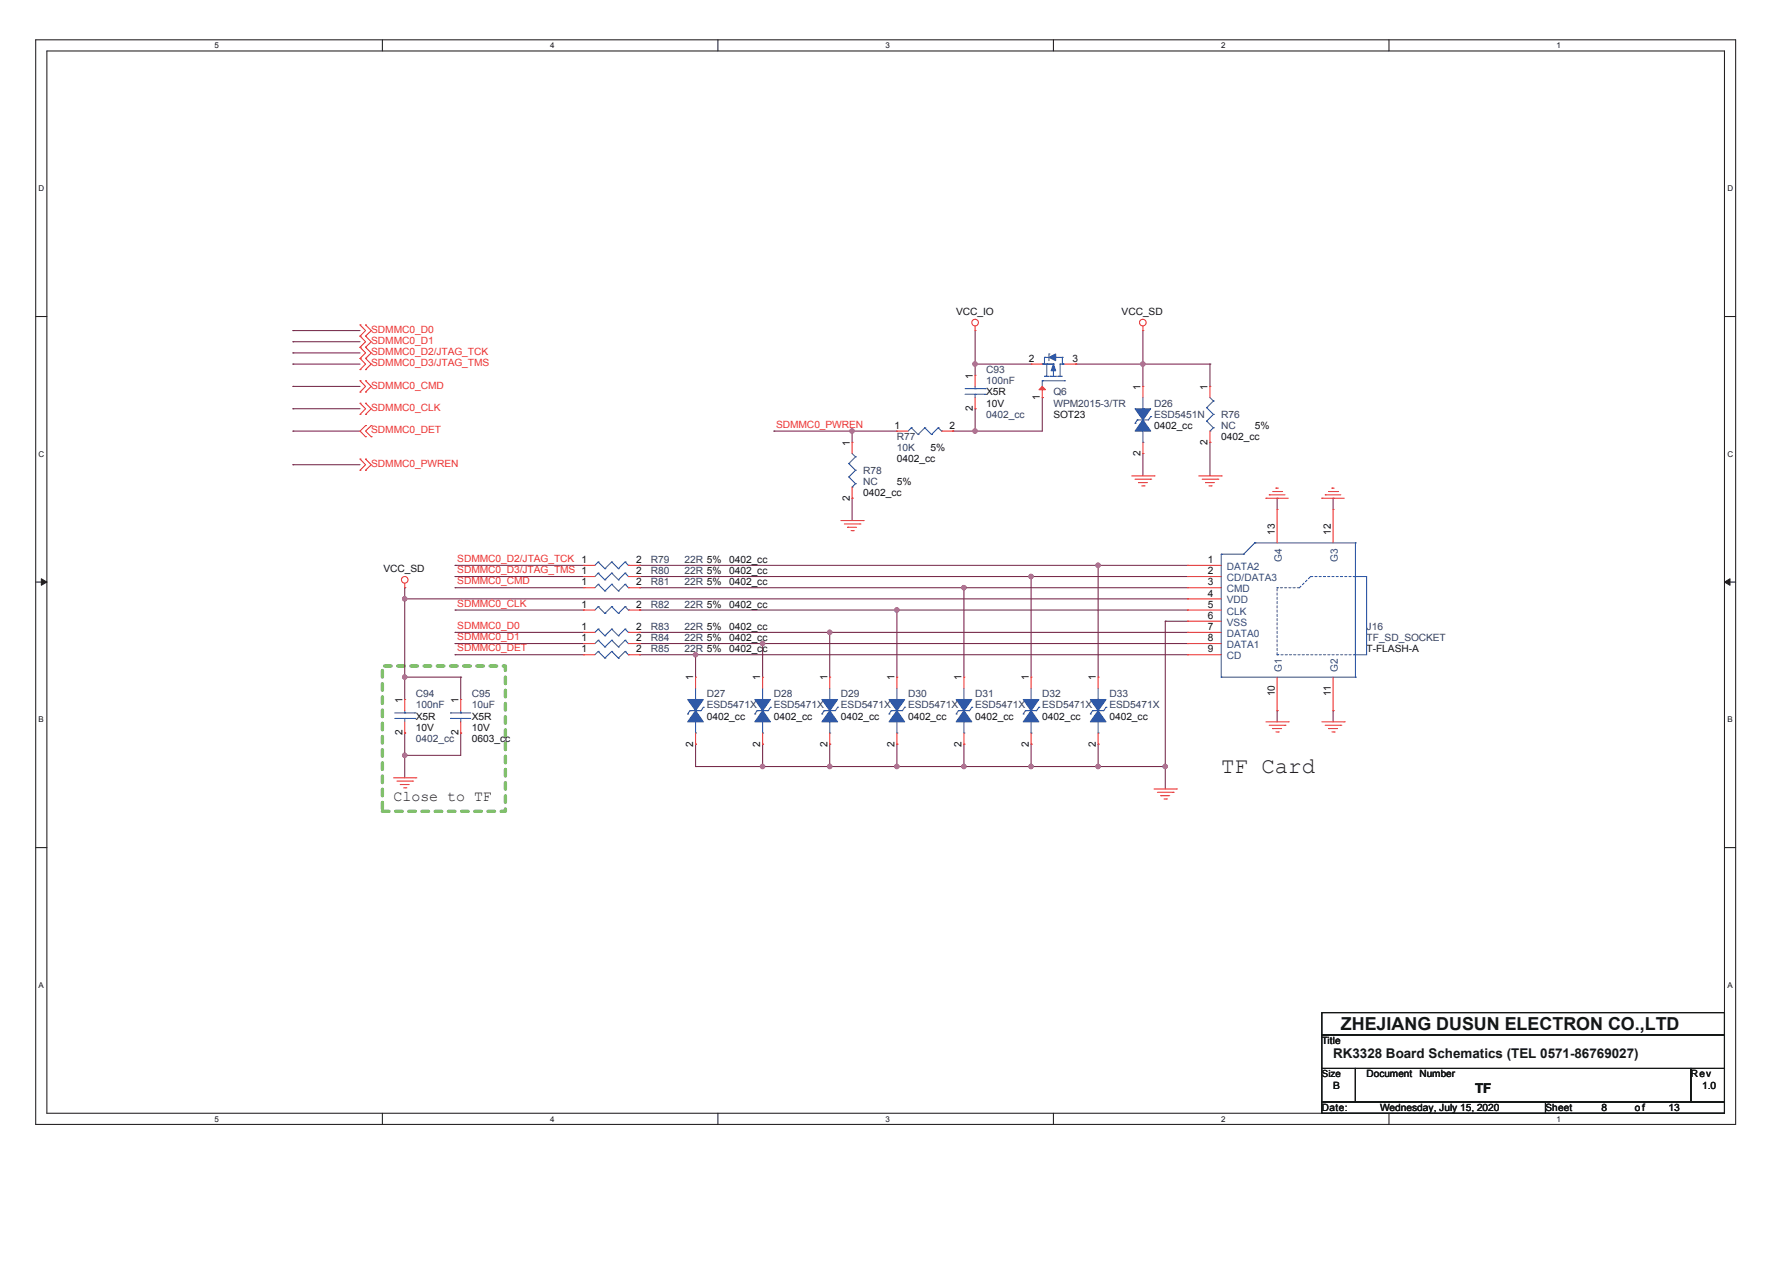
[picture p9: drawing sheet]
<svg xmlns="http://www.w3.org/2000/svg" width="297mm" height="210mm" viewBox="0 0 297 210" stroke-linecap="round" stroke-linejoin="round" font-family="sans-serif">
<path d="M5.9 6.6h281.8v179.8h-281.8zM7.8 8.5h278v176.1h-278z" fill="none" stroke="#231f20" stroke-width=".18"/>
<g fill="#fff">
<path d="M35.6 6.8h.7v1.5h-.7z"/>
<path d="M35.6 184.8h.7v1.5h-.7z"/>
</g>
<path d="M63.4 6.6v1.9M63.4 184.6v1.8" fill="none" stroke="#231f20" stroke-width=".18"/>
<g fill="#fff">
<path d="M91.2 6.8h.7v1.5h-.7z"/>
<path d="M91.2 184.8h.7v1.5h-.7z"/>
</g>
<path d="M119 6.6v1.9M119 184.6v1.8" fill="none" stroke="#231f20" stroke-width=".18"/>
<g fill="#fff">
<path d="M146.8 6.8h.7v1.5h-.7z"/>
<path d="M146.8 184.8h.7v1.5h-.7z"/>
</g>
<path d="M174.6 6.6v1.9M174.6 184.6v1.8" fill="none" stroke="#231f20" stroke-width=".18"/>
<g fill="#fff">
<path d="M202.4 6.8h.8v1.5h-.8z"/>
<path d="M202.4 184.8h.8v1.5h-.8z"/>
</g>
<path d="M230.2 6.6v1.9M230.2 184.6v1.8" fill="none" stroke="#231f20" stroke-width=".18"/>
<g fill="#fff">
<path d="M258 6.8h.8v1.5h-.8z"/>
<path d="M258 184.8h.8v1.5h-.8z"/>
<path d="M6.4 30.5h1v1.4h-1z"/>
<path d="M286.3 30.5h1v1.4h-1z"/>
<path d="M6.4 74.5h1v1.5h-1z"/>
<path d="M286.3 74.5h1v1.5h-1z"/>
</g>
<path d="M5.9 52.5h1.9M285.8 52.5h1.9" fill="none" stroke="#231f20" stroke-width=".18"/>
<g fill="#fff">
<path d="M6.4 118.5h.9v1.5h-.9z"/>
<path d="M286.3 118.5h.9v1.5h-.9z"/>
</g>
<path d="M5.9 96.5h1.9M285.8 96.5h1.9" fill="none" stroke="#231f20" stroke-width=".18"/>
<path d="M6.9 96l.9 .5-.9 .5z" fill="#231f20"/>
<path d="M6.9 96l.9 .5-.9 .5z" fill="none" stroke="#231f20" stroke-width=".17"/>
<path d="M285.8 96.5l1-.5v1z" fill="#231f20"/>
<path d="M285.8 96.5l1-.5v1z" fill="none" stroke="#231f20" stroke-width=".17"/>
<g fill="#fff">
<path d="M6.4 162.6h.9v1.4h-.9z"/>
<path d="M286.3 162.6h.9v1.4h-.9z"/>
</g>
<path d="M5.9 140.5h1.9M285.8 140.5h1.9" fill="none" stroke="#231f20" stroke-width=".18"/>
<path d="M63.4 110.4h20.4v24.1h-20.4z" fill="none" stroke="#70bf49" stroke-width=".55" stroke-dasharray="1.1 1.1"/>
<path d="M67.1 99.3h.1M67.1 99.3h129.8M75.4 97.4h.1M75.4 97.4h21.4" fill="none" stroke="#782b4b" stroke-width=".18"/>
<circle cx="67.1" cy="99.3" r=".36" fill="#a75ea5"/>
<circle cx="67.1" cy="99.3" r=".36" fill="none" stroke="#a75ea5" stroke-width=".18"/>
<path d="M67.1 99.3h.1M67.1 99.3v13M106 95.6h.1M106 95.6h64.9M75.4 101.1h.1M75.4 106.7h.1M75.4 101.1h21.4M75.4 106.7h21.4" fill="none" stroke="#782b4b" stroke-width=".18"/>
<circle cx="170.9" cy="95.6" r=".36" fill="#a75ea5"/>
<circle cx="170.9" cy="95.6" r=".36" fill="none" stroke="#a75ea5" stroke-width=".18"/>
<path d="M148.7 127.1h.1M148.7 127.1h11.1" fill="none" stroke="#782b4b" stroke-width=".18"/>
<circle cx="159.8" cy="127.1" r=".36" fill="#a75ea5"/>
<circle cx="159.8" cy="127.1" r=".36" fill="none" stroke="#a75ea5" stroke-width=".18"/>
<path d="M159.8 127.1h.1M159.8 127.1h11.1" fill="none" stroke="#782b4b" stroke-width=".18"/>
<circle cx="170.9" cy="127.1" r=".36" fill="#a75ea5"/>
<circle cx="170.9" cy="127.1" r=".36" fill="none" stroke="#a75ea5" stroke-width=".18"/>
<path d="M137.5 127.1h.1M137.5 127.1h11.2" fill="none" stroke="#782b4b" stroke-width=".18"/>
<circle cx="148.7" cy="127.1" r=".36" fill="#a75ea5"/>
<circle cx="148.7" cy="127.1" r=".36" fill="none" stroke="#a75ea5" stroke-width=".18"/>
<circle cx="137.5" cy="127.1" r=".36" fill="#a75ea5"/>
<circle cx="137.5" cy="127.1" r=".36" fill="none" stroke="#a75ea5" stroke-width=".18"/>
<path d="M106 97.4h.1M106 97.4h53.8" fill="none" stroke="#782b4b" stroke-width=".18"/>
<circle cx="159.8" cy="97.4" r=".36" fill="#a75ea5"/>
<circle cx="159.8" cy="97.4" r=".36" fill="none" stroke="#a75ea5" stroke-width=".18"/>
<path d="M126.4 106.7h.1M126.4 106.7h70.5M137.5 123.4h.1M137.5 123.4v3.7M159.8 123.4h.1M159.8 123.4v3.7M170.9 123.4h.1M170.9 127.1h.1M170.9 123.4v3.7M182 123.4h.1M182 123.4v3.7h-11.1" fill="none" stroke="#782b4b" stroke-width=".18"/>
<circle cx="126.4" cy="106.7" r=".36" fill="#a75ea5"/>
<circle cx="126.4" cy="106.7" r=".36" fill="none" stroke="#a75ea5" stroke-width=".18"/>
<path d="M106 101.1h.1M106 101.1h42.7M148.7 123.4h.1M148.7 123.4v3.7" fill="none" stroke="#782b4b" stroke-width=".18"/>
<circle cx="148.7" cy="101.1" r=".36" fill="#a75ea5"/>
<circle cx="148.7" cy="101.1" r=".36" fill="none" stroke="#a75ea5" stroke-width=".18"/>
<path d="M115.3 127.1h.1M115.3 127.1h11.1" fill="none" stroke="#782b4b" stroke-width=".18"/>
<circle cx="126.4" cy="127.1" r=".36" fill="#a75ea5"/>
<circle cx="126.4" cy="127.1" r=".36" fill="none" stroke="#a75ea5" stroke-width=".18"/>
<path d="M67.1 125.2h.1M67.1 125.2h9.3M115.3 123.4h.1M115.3 123.4v3.7M126.4 127.1h.1M126.4 123.4h.1M126.4 127.1h11.1M126.4 123.4v3.7" fill="none" stroke="#782b4b" stroke-width=".18"/>
<circle cx="67.1" cy="125.2" r=".36" fill="#a75ea5"/>
<circle cx="67.1" cy="125.2" r=".36" fill="none" stroke="#a75ea5" stroke-width=".18"/>
<g fill="none" stroke="#782b4b" stroke-width=".18">
<path d="M161.6 54.8v5.6M48.6 77.1h.1M48.6 77.1h11.1M157.9 71.5h.1M161.6 71.5h.1M161.6 60.4h.1M161.6 67.8h.1M161.6 60.4h9.3M161.6 67.8v3.7M172.8 65.9h.1M172.8 65.9v5.6h-14.9M189.4 60.4h.1"/>
<path d="M189.4 75.2h.1M189.4 60.4h11.2M189.4 60.4v3.7M189.4 75.2v3.7M200.6 73.3h.1M200.6 60.4h.1M200.6 60.4v3.7M200.6 73.3v5.6M211.7 82.6h.1M211.7 82.6v1.9M221 82.6h.1M221 82.6v1.9"/>
<path d="M106 108.6h.1M106 108.6h9.3M211.7 117.8h.1M211.7 117.8v1.9M221 117.8h.1M221 117.8v1.9"/>
</g>
<circle cx="161.6" cy="71.5" r=".36" fill="#a75ea5"/>
<circle cx="161.6" cy="71.5" r=".36" fill="none" stroke="#a75ea5" stroke-width=".18"/>
<path d="M161.6 60.4h.1M161.6 60.4v1.8" fill="none" stroke="#782b4b" stroke-width=".18"/>
<circle cx="161.6" cy="60.4" r=".36" fill="#a75ea5"/>
<circle cx="161.6" cy="60.4" r=".36" fill="none" stroke="#a75ea5" stroke-width=".18"/>
<path d="M141.2 71.5h.1M141.2 71.5h7.5" fill="none" stroke="#782b4b" stroke-width=".18"/>
<circle cx="141.2" cy="71.5" r=".36" fill="#a75ea5"/>
<circle cx="141.2" cy="71.5" r=".36" fill="none" stroke="#a75ea5" stroke-width=".18"/>
<path d="M189.4 54.8v5.6M178.3 60.4h.1M178.3 60.4h11.1M189.4 60.4h.1" fill="none" stroke="#782b4b" stroke-width=".18"/>
<circle cx="189.4" cy="60.4" r=".36" fill="#a75ea5"/>
<circle cx="189.4" cy="60.4" r=".36" fill="none" stroke="#a75ea5" stroke-width=".18"/>
<path d="M128.3 71.5h.1M128.3 71.5h12.9M141.2 71.5h.1M141.2 71.5v1.8M141.2 82.6h.1M141.2 82.6v3.7M67.1 112.3h.1M67.1 112.3v3.7" fill="none" stroke="#782b4b" stroke-width=".18"/>
<circle cx="67.1" cy="112.3" r=".36" fill="#a75ea5"/>
<circle cx="67.1" cy="112.3" r=".36" fill="none" stroke="#a75ea5" stroke-width=".18"/>
<g fill="none" stroke="#782b4b" stroke-width=".18">
<path d="M67.1 97.4h.1M67.1 97.4v1.9M159.8 97.4h.1M159.8 97.4h37.1M170.9 95.6h.1M170.9 95.6h26M182 93.7h.1M182 93.7h14.9M67.1 112.3h.1M67.1 112.3h9.3M76.4 112.3h.1M76.4 112.3v3.7"/>
<path d="M137.5 104.8h.1M137.5 104.8h59.4M148.7 101.1h.1M148.7 101.1h48.2M193.2 103v24.1M193.2 127.1h.1"/>
</g>
<circle cx="137.5" cy="104.8" r=".36" fill="#a75ea5"/>
<circle cx="137.5" cy="104.8" r=".36" fill="none" stroke="#a75ea5" stroke-width=".18"/>
<path d="M115.3 108.6h.1M115.3 108.6h81.6M193.2 103h.1M193.2 103h3.7M67.1 125.2h.1M67.1 125.2v3.8" fill="none" stroke="#782b4b" stroke-width=".18"/>
<circle cx="115.3" cy="108.5" r=".36" fill="#a75ea5"/>
<circle cx="115.3" cy="108.5" r=".36" fill="none" stroke="#a75ea5" stroke-width=".18"/>
<g fill="none" stroke="#782b4b" stroke-width=".18">
<path d="M48.6 67.8h.1M48.6 64.1h.1M48.6 71.5h.1M48.6 67.8h11.1M48.6 64.1h11.1M48.6 71.5h11.1M106 93.7h.1M106 93.7h76M159.8 97.4h.1M159.8 97.4v14.9M170.9 95.6h.1M170.9 95.6v16.7"/>
<path d="M182 93.7h.1M182 93.7v18.6M75.4 108.6h.1M75.4 108.6h21.4M106 104.8h.1M106 104.8h31.5M115.3 108.6h.1M115.3 108.6v3.7M126.4 106.7h.1M126.4 106.7v5.6M137.5 104.8h.1M137.5 104.8v7.5"/>
<path d="M148.7 101.1h.1M148.7 101.1v11.2M67.1 121.5h.1M67.1 121.5v3.7M76.4 121.5h.1M76.4 121.5v3.7M193.2 127.1h.1M193.2 127.1v3.7"/>
</g>
<circle cx="182" cy="93.7" r=".36" fill="#a75ea5"/>
<circle cx="182" cy="93.7" r=".36" fill="none" stroke="#a75ea5" stroke-width=".18"/>
<path d="M182 127.1h.1M182 127.1h11.2" fill="none" stroke="#782b4b" stroke-width=".18"/>
<circle cx="193.1" cy="127.1" r=".36" fill="#a75ea5"/>
<circle cx="193.1" cy="127.1" r=".36" fill="none" stroke="#a75ea5" stroke-width=".18"/>
<circle cx="182" cy="127.1" r=".36" fill="#a75ea5"/>
<circle cx="182" cy="127.1" r=".36" fill="none" stroke="#a75ea5" stroke-width=".18"/>
<g fill="none" stroke="#782b4b" stroke-width=".18">
<path d="M48.6 58.5h.1M48.6 56.7h.1M48.6 54.8h.1M48.6 58.5h11.1M48.6 56.7h11.1M48.6 54.8h11.1M48.6 60.4h.1M48.6 60.4h11.1M75.4 93.7h.1M75.4 95.6h.1M75.4 93.7h21.4M75.4 95.6h21.4"/>
<path d="M75.4 104.8h.1M75.4 104.8h21.4M106 106.7h.1M106 106.7h20.4"/>
</g>
<g fill="none" stroke="#ee3432" stroke-width=".18">
<path d="M59.7 59.4h.1M59.7 57.6h.1M59.7 55.7h.1M59.7 53.9h.1M59.7 57.6l.9 .9-.9 .9M59.7 59.4l.9 1-.9 .9M59.7 55.7l.9 1-.9 .9M59.7 53.9l.9 .9-.9 .9M60.6 59.4h.1M60.6 57.6h.1M60.6 55.7h.1M60.6 53.9h.1"/>
<path d="M60.6 57.6l.9 .9-.9 .9M60.6 59.4l.9 1-.9 .9M60.6 55.7l.9 1-.9 .9M60.6 53.9l.9 .9-.9 .9M161.6 54.8h.1M161.6 54v.8M189.4 54.8h.1M189.4 54v.8M59.7 78h.1M59.7 76.1h.1M59.7 68.7h.1M59.7 66.9h.1"/>
<path d="M59.7 65h.1M59.7 63.1h.1M59.7 61.3h.1M59.7 76.1l.9 1-.9 .9M59.7 66.9l.9 .9-.9 .9M59.7 63.1l.9 1-.9 .9M60.6 78h.1M60.6 76.1h.1M60.6 68.7h.1M60.6 66.9h.1M60.6 65h.1M60.6 63.1h.1"/>
<path d="M60.6 70.6h.1M60.6 72.4h.1M60.6 61.3h.1M60.6 76.1l.9 1-.9 .9M60.6 66.9l.9 .9-.9 .9M60.6 63.1l.9 1-.9 .9M60.6 70.6l-.9 .9 .9 .9M61.5 72.4h.1M61.5 70.6h.1M61.5 70.6l-.9 .9 .9 .9M187.6 78.9h3.7M188.1 79.4h2.6"/>
<path d="M190.7 79.4h.1M191.3 78.9h.1M198.7 78.9h3.7M199.3 79.4h2.6M201.9 79.4h.1M202.4 78.9h.1M67.1 97.4h.1M67.1 96.7v.7M139.4 86.3h3.7M140 86.9h2.5M140.5 87.4h.1M140.5 87.4h1.5"/>
<path d="M141.1 88h.3M141.4 88h.1M142.5 86.9h.1M143.1 86.3h.1M188.7 80h.1M188.7 80h1.5M189.3 80.6h.3M189.6 80.6h.1M199.8 80h.1M199.8 80h1.5M200.4 80.6h.4M200.8 80.6h.1"/>
<path d="M209.8 82.6h.1M209.8 82.6h3.7M210.4 82h.1M210.4 82h2.6M211 81.5h1.4M211.5 80.9h.1M211.5 80.9h.4M212.4 81.5h.1M219.1 82.6h.1M219.1 82.6h3.7M219.7 82h.1M219.7 82h2.6"/>
<path d="M220.2 81.5h1.5M220.8 80.9h.1M220.8 80.9h.3M221.7 81.5h.1M96.8 104.8h.1M96.8 104.8h1.8M104.2 104.8h1.8M106 104.8h.1M209.8 119.7h3.7M213.5 119.7h.1M219.1 119.7h3.7M222.8 119.7h.1"/>
<path d="M65.2 129h3.7M65.8 129.5h2.6M66.3 130.1h.1M66.3 130.1h1.5M66.9 130.6h.4M67.3 130.6h.1M68.4 129.5h.1M68.9 129h.1M191.3 130.8h3.7M191.8 131.4h2.7M192.4 131.9h.1M192.4 131.9h1.5"/>
<path d="M193 132.5h.3M193.3 132.5h.1M194.5 131.4h.1M195 130.8h.1M210.4 120.2h2.6M211 120.8h.1M211 120.8h1.4M211.5 121.4h.4M211.9 121.4h.1M213 120.2h.1M219.7 120.2h2.6M220.2 120.8h.1"/>
<path d="M220.2 120.8h1.5M220.8 121.4h.3M221.1 121.4h.1M222.3 120.2h.1"/>
<circle cx="161.6" cy="53.5" r=".55"/>
<circle cx="189.4" cy="53.5" r=".55"/>
<circle cx="67.1" cy="96.1" r=".55"/>
</g>
<path d="M219.1 167.9h66.7v3.7h-66.7zM219.1 171.6h66.7v5.6h-66.7zM219.1 177.2h5.6v5.5h-5.6zM224.7 177.2h55.6v5.5h-55.6zM280.3 177.2h5.5v5.5h-5.5zM219.1 182.7h37.1v1.9h-37.1zM256.2 182.7h29.6v1.9h-29.6z" fill="none" stroke="#131716" stroke-width=".18"/>
<g fill="none" stroke="#2f59a7" stroke-width=".18">
<path d="M188.5 69.6h.1M188.5 69.6h1.9M189.4 67.8h.1M189.4 73.3h.1M189.4 65.9v1.9M189.4 71.5v1.8M99.2 104.3h.1M99.2 104.3l-.6 .5M99.2 104.3l1.1 1.1M100.3 105.4h.1M101.4 104.3h.1M101.4 104.3l-1.1 1.1"/>
<path d="M101.4 104.3l1.1 1.1M102.5 105.4h.1M103.6 104.3h.1M103.6 104.3l-1.1 1.1M103.6 104.3l.6 .5M104.2 104.8h.1"/>
</g>
<path d="M188.1 67.8h2.6l-1.3 1.8z" fill-rule="evenodd" fill="#2f59a7"/>
<path d="M188.1 67.8h2.6l-1.3 1.8zM188.1 70.2h.1M188.5 69.6l-.4 .6M190.7 69.1h.1M190.7 69.1l-.3 .5" fill="none" stroke="#2f59a7" stroke-width=".18"/>
<path d="M189.4 69.6l1.3 1.9h-2.6z" fill-rule="evenodd" fill="#2f59a7"/>
<path d="M189.4 69.6l1.3 1.9h-2.6zM158.9 117.8h.1M158.9 117.8h1.8M159.8 116h.1M159.8 114.1v1.9M159.8 119.7v1.8M159.8 121.5h.1" fill="none" stroke="#2f59a7" stroke-width=".18"/>
<path d="M189.4 64.1h.1M189.4 75.2h.1M189.4 64.1v1.8M189.4 73.3v1.9" fill="none" stroke="#ee3432" stroke-width=".18"/>
<path d="M158.5 116h2.6l-1.3 1.8z" fill-rule="evenodd" fill="#2f59a7"/>
<path d="M158.5 116h2.6l-1.3 1.8zM158.5 118.4h.1M158.9 117.8l-.4 .6M161.1 117.3h.1M161.1 117.3l-.4 .5" fill="none" stroke="#2f59a7" stroke-width=".18"/>
<path d="M159.8 117.8l1.3 1.9h-2.6z" fill-rule="evenodd" fill="#2f59a7"/>
<g fill="none" stroke="#2f59a7" stroke-width=".18">
<path d="M151.1 70.9h.1M151.1 70.9l-.6 .6M151.1 70.9l1.1 1.1M152.2 72h.1M153.3 70.9h.1M153.3 70.9l-1.1 1.1M153.3 70.9l1.1 1.1M154.4 72h.1M155.5 70.9h.1M155.5 70.9l-1.1 1.1M155.5 70.9l.6 .6M156.1 71.5h.1"/>
<path d="M99.2 96.9h.1M99.2 96.9l-.6 .5M99.2 96.9l1.1 1.1M100.3 98h.1M101.4 96.9h.1M101.4 96.9l-1.1 1.1M101.4 96.9l1.1 1.1M102.5 98h.1M103.6 96.9h.1M103.6 96.9l-1.1 1.1M103.6 96.9l.6 .5M104.2 97.4h.1"/>
<path d="M65.4 119.1h3.4M65.4 118.2h3.4M67.1 118.2h.1M67.1 119.1h.1M67.1 117.8v.4M67.1 119.1v.6M68.8 119.1h.1M68.8 118.2h.1M74.7 119.1h.1M74.7 118.2h.1M74.7 119.1h3.3M74.7 118.2h3.3"/>
<path d="M76.4 118.2h.1M76.4 119.1h.1M76.4 117.8v.4M76.4 119.1v.6M99.2 108h.1M99.2 100.6h.1M99.2 108l-.6 .6M99.2 108l1.1 1.1M99.2 100.6l-.6 .5M99.2 100.6l1.1 1.1M100.3 109.1h.1M100.3 101.7h.1"/>
<path d="M101.4 108h.1M101.4 100.6h.1M101.4 108l-1.1 1.1M101.4 108l1.1 1.1M101.4 100.6l-1.1 1.1M101.4 100.6l1.1 1.1M102.5 109.1h.1M102.5 101.7h.1M103.6 108h.1M103.6 100.6h.1M103.6 108l-1.1 1.1M103.6 108l.6 .6"/>
<path d="M103.6 100.6l-1.1 1.1M103.6 100.6l.6 .5M104.2 108.6h.1M104.2 101.1h.1M136.6 117.8h.1M136.6 117.8h1.9M137.5 116h.1M137.5 114.1v1.9M137.5 119.7v1.8M159.8 117.8l1.3 1.9h-2.6zM137.5 121.5h.1"/>
</g>
<g fill="none" stroke="#ee3432" stroke-width=".18">
<path d="M148.7 71.5h.1M148.7 71.5h1.8M156.1 71.5h1.8M157.9 71.5h.1M96.8 97.4h.1M96.8 97.4h1.8M104.2 97.4h1.8M106 97.4h.1M67.1 116h.1M67.1 116v1.8M67.1 119.7v1.8M76.4 116h.1"/>
<path d="M76.4 116v1.8M76.4 119.7v1.8M96.8 108.6h.1M96.8 101.1h.1M96.8 108.6h1.8M96.8 101.1h1.8M104.2 108.6h1.8M104.2 101.1h1.8M106 108.6h.1M106 101.1h.1M159.8 112.3h.1M159.8 112.3v1.8"/>
<path d="M67.1 121.5h.1M76.4 121.5h.1M159.8 123.4h.1M159.8 121.5v1.9"/>
</g>
<path d="M136.2 116h2.6l-1.3 1.8z" fill-rule="evenodd" fill="#2f59a7"/>
<path d="M136.2 116h2.6l-1.3 1.8zM136.2 118.4h.1M136.6 117.8l-.4 .6M138.8 117.3h.1M138.8 117.3l-.3 .5" fill="none" stroke="#2f59a7" stroke-width=".18"/>
<path d="M137.5 117.8l1.3 1.9h-2.6z" fill-rule="evenodd" fill="#2f59a7"/>
<g fill="none" stroke="#2f59a7" stroke-width=".18">
<path d="M200 67.6h.1M200 69.8h.1M200 67.6l1.1 1.1M200 69.8l1.1 1.1M200.6 71.5h.1M200.6 65.9l.5 .6M201.1 66.5h.1M201.1 68.7h.1M201.1 70.9h.1M201.1 66.5l-1.1 1.1M201.1 68.7l-1.1 1.1M201.1 70.9l-.5 .6"/>
<path d="M202.4 91.9h.1M202.4 91.9v20.4M202.4 91.9h3.7M206.1 91.9h.1M208 90h.1M208 90h16.7M208 90l-1.9 1.9M224.7 95.6h1.8v13h-1.8zM224.7 90h.1M224.7 90v22.3M114.4 117.8h.1M114.4 117.8h1.8"/>
<path d="M115.3 116h.1M115.3 114.1v1.9M115.3 119.7v1.8M137.5 117.8l1.3 1.9h-2.6zM202.4 112.3h.1M202.4 112.3h22.3M224.7 112.3h.1M115.3 121.5h.1"/>
</g>
<g fill="none" stroke="#ee3432" stroke-width=".18">
<path d="M200.6 64.1h.1M200.6 73.3h.1M200.6 64.1v1.8M200.6 71.5v1.8M196.9 95.6h.1M196.9 97.4h.1M196.9 99.3h.1M196.9 93.7h.1M196.9 95.6h5.5M196.9 97.4h5.5M196.9 99.3h5.5M196.9 93.7h5.5"/>
<path d="M211.7 84.5h.1M211.7 84.5v5.5M221 84.5h.1M221 84.5v5.5M137.5 112.3h.1M137.5 112.3v1.8M196.9 101.1h.1M196.9 103h.1M196.9 104.8h.1M196.9 106.7h.1M196.9 108.6h.1M196.9 101.1h5.5"/>
<path d="M196.9 103h5.5M196.9 104.8h5.5M196.9 106.7h5.5M196.9 108.6h5.5M211.7 117.8h.1M211.7 112.3v5.5M221 117.8h.1M221 112.3v5.5M137.5 123.4h.1M137.5 121.5v1.9"/>
</g>
<path d="M211.7 97.4h.1M215.4 97.4l1.8-1.8M215.4 97.4h-3.7M217.2 95.6h.1M217.2 95.6h7.5M224.7 95.6h.1M211.7 108.6h.1M211.7 108.6v-11.2M224.7 108.6h-13" fill="none" stroke="#2f59a7" stroke-width=".18" stroke-dasharray=".4 .4"/>
<path d="M114 116h2.6l-1.3 1.8z" fill-rule="evenodd" fill="#2f59a7"/>
<path d="M114 116h2.6l-1.3 1.8zM114 118.4h.1M114.4 117.8l-.4 .6M116.6 117.3h.1M116.6 117.3l-.4 .5" fill="none" stroke="#2f59a7" stroke-width=".18"/>
<path d="M115.3 117.8l1.3 1.9h-2.6z" fill-rule="evenodd" fill="#2f59a7"/>
<path d="M115.3 117.8l1.3 1.9h-2.6zM147.7 117.8h.1M147.7 117.8h1.9M148.7 116h.1M148.7 114.1v1.9M148.7 119.7v1.8M148.7 121.5h.1" fill="none" stroke="#2f59a7" stroke-width=".18"/>
<path d="M115.3 112.3h.1M115.3 112.3v1.8M115.3 123.4h.1M115.3 121.5v1.9" fill="none" stroke="#ee3432" stroke-width=".18"/>
<path d="M147.4 116h2.6l-1.3 1.8z" fill-rule="evenodd" fill="#2f59a7"/>
<path d="M147.4 116h2.6l-1.3 1.8zM147.4 118.4h.1M147.7 117.8l-.3 .6M150 117.3h.1M150 117.3l-.4 .5" fill="none" stroke="#2f59a7" stroke-width=".18"/>
<path d="M148.7 117.8l1.3 1.9h-2.6z" fill-rule="evenodd" fill="#2f59a7"/>
<g fill="none" stroke="#2f59a7" stroke-width=".18">
<path d="M172.8 60.4h.1M172.8 63.1h.1M172.8 60.4h1.8M172.8 63.1v1M172.8 63.1h3.7M173.5 60.4h.1M173.5 60.4v2M174.6 60.4h.1M174.6 61.3h.1M174.6 60.4v.7M174.6 61.3v1.1M175.7 62.4h.1"/>
<path d="M175.7 60.4v2M176.1 60.4h.1M176.1 60.4h.4M176.5 63.1h.1M148.7 117.8l1.3 1.9h-2.6z"/>
</g>
<path d="M148.7 112.3h.1M148.7 112.3v1.8M148.7 123.4h.1M148.7 121.5v1.9" fill="none" stroke="#ee3432" stroke-width=".18"/>
<path d="M174.6 60.4l.4 1.1h-.8z" fill="#2f59a7"/>
<path d="M173.1 62.4h.1M173.1 62.4h.8M174.1 62.4h.1M174.1 62.4h1.1M174.6 60.4l.4 1.1h-.8zM175.4 62.4h.1M175.4 62.4h.7" fill="none" stroke="#2f59a7" stroke-width=".18"/>
<path d="M173.9 59.3l1.1-.6v1.1z" fill="#2f59a7"/>
<path d="M173.1 59.3h.1M173.1 59.3h.8M173.1 59.3v1.1M173.9 59.3l1.1-.6v1.1zM173.9 58.7h.1M173.9 58.7v1.1M175 59.3h.1M175 59.3h1.1M176.1 59.3h.1M176.1 59.3v1.1h-.4M173.1 60.4h.1M175.7 60.4h.1" fill="none" stroke="#2f59a7" stroke-width=".18"/>
<path d="M172.2 64.6l.6-.5 .5 .5z" fill="#ee3432"/>
<path d="M170.9 60.4h.1M170.9 60.4h1.9M172.2 64.6l.6-.5 .5 .5zM172.8 65.9h.1M172.8 64.1v1.8M176.5 60.4h1.8M178.3 60.4h.1" fill="none" stroke="#ee3432" stroke-width=".18"/>
<path d="M170 117.8h.1M170 117.8h1.8M170.9 116h.1M170.9 114.1v1.9M170.9 119.7v1.8M170.9 121.5h.1" fill="none" stroke="#2f59a7" stroke-width=".18"/>
<path d="M169.6 116h2.6l-1.3 1.8z" fill-rule="evenodd" fill="#2f59a7"/>
<path d="M169.6 116h2.6l-1.3 1.8zM169.6 118.4h.1M170 117.8l-.4 .6M172.2 117.3h.1M172.2 117.3l-.4 .5" fill="none" stroke="#2f59a7" stroke-width=".18"/>
<path d="M170.9 117.8l1.3 1.9h-2.6z" fill-rule="evenodd" fill="#2f59a7"/>
<g fill="none" stroke="#2f59a7" stroke-width=".18">
<path d="M140.7 76.9h.1M140.7 79.1h.1M140.7 76.9l1.1 1.1M140.7 79.1l1.1 1.1M141.2 75.2l.6 .5M141.8 75.7h.1M141.8 78h.1M141.8 75.7l-1.1 1.2M141.8 78l-1.1 1.1M141.2 80.8h.1M141.8 80.2h.1M141.8 80.2l-.6 .6"/>
<path d="M170.9 117.8l1.3 1.9h-2.6zM181.1 117.8h.1M181.1 117.8h1.9M182 116h.1M182 114.1v1.9M182 119.7v1.8M182 121.5h.1"/>
</g>
<path d="M141.2 73.3h.1M141.2 73.3v1.9M141.2 82.6h.1M141.2 80.8v1.8M170.9 112.3h.1M170.9 112.3v1.8M170.9 123.4h.1M170.9 121.5v1.9" fill="none" stroke="#ee3432" stroke-width=".18"/>
<path d="M180.7 116h2.6l-1.3 1.8z" fill-rule="evenodd" fill="#2f59a7"/>
<path d="M180.7 116h2.6l-1.3 1.8zM180.7 118.4h.1M181.1 117.8l-.4 .6M183.3 117.3h.1M183.3 117.3l-.3 .5" fill="none" stroke="#2f59a7" stroke-width=".18"/>
<path d="M182 117.8l1.3 1.9h-2.6z" fill-rule="evenodd" fill="#2f59a7"/>
<g fill="none" stroke="#2f59a7" stroke-width=".18">
<path d="M160 65.4h3.3M160 64.4h3.3M161.6 64.4h.1M161.6 65.4h.1M161.6 64.1v.3M161.6 65.4v.5M163.3 65.4h.1M163.3 64.4h.1M99.2 93.2h.1M99.2 95h.1M99.2 93.2l-.6 .5M99.2 93.2l1.1 1.1"/>
<path d="M99.2 95l-.6 .6M99.2 95l1.1 1.1M100.3 94.3h.1M100.3 96.1h.1M101.4 93.2h.1M101.4 95h.1M101.4 93.2l-1.1 1.1M101.4 93.2l1.1 1.1M101.4 95l-1.1 1.1M101.4 95l1.1 1.1M102.5 94.3h.1M102.5 96.1h.1"/>
<path d="M103.6 93.2h.1M103.6 95h.1M103.6 93.2l-1.1 1.1M103.6 93.2l.6 .5M103.6 95l-1.1 1.1M103.6 95l.6 .6M104.2 93.7h.1M104.2 95.6h.1M99.2 106.2h.1M99.2 106.2l-.6 .5M99.2 106.2l1.1 1.1M100.3 107.3h.1"/>
<path d="M101.4 106.2h.1M101.4 106.2l-1.1 1.1M101.4 106.2l1.1 1.1M102.5 107.3h.1M103.6 106.2h.1M103.6 106.2l-1.1 1.1M103.6 106.2l.6 .5M104.2 106.7h.1M125.5 117.8h.1M125.5 117.8h1.8M126.4 116h.1M126.4 114.1v1.9"/>
<path d="M126.4 119.7v1.8M182 117.8l1.3 1.9h-2.6zM126.4 121.5h.1"/>
</g>
<g fill="none" stroke="#ee3432" stroke-width=".18">
<path d="M161.6 62.2h.1M161.6 67.8h.1M161.6 62.2v1.9M161.6 65.9v1.9M96.8 93.7h.1M96.8 95.6h.1M96.8 93.7h1.8M96.8 95.6h1.8M104.2 93.7h1.8M104.2 95.6h1.8M106 93.7h.1M106 95.6h.1"/>
<path d="M96.8 106.7h.1M96.8 106.7h1.8M104.2 106.7h1.8M106 106.7h.1M182 112.3h.1M182 112.3v1.8M182 123.4h.1M182 121.5v1.9"/>
</g>
<path d="M125.1 116h2.6l-1.3 1.8z" fill-rule="evenodd" fill="#2f59a7"/>
<path d="M125.1 116h2.6l-1.3 1.8zM125.1 118.4h.1M125.5 117.8l-.4 .6M127.7 117.3h.1M127.7 117.3l-.4 .5" fill="none" stroke="#2f59a7" stroke-width=".18"/>
<path d="M126.4 117.8l1.3 1.9h-2.6z" fill-rule="evenodd" fill="#2f59a7"/>
<path d="M126.4 117.8l1.3 1.9h-2.6z" fill="none" stroke="#2f59a7" stroke-width=".18"/>
<path d="M126.4 112.3h.1M126.4 112.3v1.8M126.4 123.4h.1M126.4 121.5v1.9" fill="none" stroke="#ee3432" stroke-width=".18"/>
<circle cx="67.1" cy="99.3" r=".36" fill="#a75ea5"/>
<circle cx="67.1" cy="99.3" r=".36" fill="none" stroke="#a75ea5" stroke-width=".18"/>
<circle cx="170.9" cy="95.6" r=".36" fill="#a75ea5"/>
<circle cx="170.9" cy="95.6" r=".36" fill="none" stroke="#a75ea5" stroke-width=".18"/>
<circle cx="159.8" cy="127.1" r=".36" fill="#a75ea5"/>
<circle cx="159.8" cy="127.1" r=".36" fill="none" stroke="#a75ea5" stroke-width=".18"/>
<circle cx="170.9" cy="127.1" r=".36" fill="#a75ea5"/>
<circle cx="170.9" cy="127.1" r=".36" fill="none" stroke="#a75ea5" stroke-width=".18"/>
<circle cx="148.7" cy="127.1" r=".36" fill="#a75ea5"/>
<circle cx="148.7" cy="127.1" r=".36" fill="none" stroke="#a75ea5" stroke-width=".18"/>
<circle cx="137.5" cy="127.1" r=".36" fill="#a75ea5"/>
<circle cx="137.5" cy="127.1" r=".36" fill="none" stroke="#a75ea5" stroke-width=".18"/>
<circle cx="159.8" cy="97.4" r=".36" fill="#a75ea5"/>
<circle cx="159.8" cy="97.4" r=".36" fill="none" stroke="#a75ea5" stroke-width=".18"/>
<circle cx="126.4" cy="106.7" r=".36" fill="#a75ea5"/>
<circle cx="126.4" cy="106.7" r=".36" fill="none" stroke="#a75ea5" stroke-width=".18"/>
<circle cx="148.7" cy="101.1" r=".36" fill="#a75ea5"/>
<circle cx="148.7" cy="101.1" r=".36" fill="none" stroke="#a75ea5" stroke-width=".18"/>
<circle cx="126.4" cy="127.1" r=".36" fill="#a75ea5"/>
<circle cx="126.4" cy="127.1" r=".36" fill="none" stroke="#a75ea5" stroke-width=".18"/>
<circle cx="67.1" cy="125.2" r=".36" fill="#a75ea5"/>
<circle cx="67.1" cy="125.2" r=".36" fill="none" stroke="#a75ea5" stroke-width=".18"/>
<circle cx="161.6" cy="71.5" r=".36" fill="#a75ea5"/>
<circle cx="161.6" cy="71.5" r=".36" fill="none" stroke="#a75ea5" stroke-width=".18"/>
<circle cx="161.6" cy="60.4" r=".36" fill="#a75ea5"/>
<circle cx="161.6" cy="60.4" r=".36" fill="none" stroke="#a75ea5" stroke-width=".18"/>
<circle cx="141.2" cy="71.5" r=".36" fill="#a75ea5"/>
<circle cx="141.2" cy="71.5" r=".36" fill="none" stroke="#a75ea5" stroke-width=".18"/>
<circle cx="189.4" cy="60.4" r=".36" fill="#a75ea5"/>
<circle cx="189.4" cy="60.4" r=".36" fill="none" stroke="#a75ea5" stroke-width=".18"/>
<circle cx="67.1" cy="112.3" r=".36" fill="#a75ea5"/>
<circle cx="67.1" cy="112.3" r=".36" fill="none" stroke="#a75ea5" stroke-width=".18"/>
<circle cx="137.5" cy="104.8" r=".36" fill="#a75ea5"/>
<circle cx="137.5" cy="104.8" r=".36" fill="none" stroke="#a75ea5" stroke-width=".18"/>
<circle cx="115.3" cy="108.5" r=".36" fill="#a75ea5"/>
<circle cx="115.3" cy="108.5" r=".36" fill="none" stroke="#a75ea5" stroke-width=".18"/>
<circle cx="182" cy="93.7" r=".36" fill="#a75ea5"/>
<circle cx="182" cy="93.7" r=".36" fill="none" stroke="#a75ea5" stroke-width=".18"/>
<circle cx="193.1" cy="127.1" r=".36" fill="#a75ea5"/>
<circle cx="193.1" cy="127.1" r=".36" fill="none" stroke="#a75ea5" stroke-width=".18"/>
<circle cx="182" cy="127.1" r=".36" fill="#a75ea5"/>
<circle cx="182" cy="127.1" r=".36" fill="none" stroke="#a75ea5" stroke-width=".18"/>
<text font-size="3.7" fill="#231f20" x="202.4" y="128.2">TF Card</text>
<text font-size="3" fill="#131716" x="222.3" y="170.8">ZHEJIANG DUSUN ELECTRON CO.,LTD</text>
<text font-size="2.5" fill="#231f20" x="65.2" y="132.8">Close to TF</text>
<g font-size="2.2" fill="#131716">
<text x="221" y="175.5">RK3328 Board Schematics (TEL 0571-86769027)</text>
<text x="244.5" y="181.2">TF</text>
</g>
<g font-size="1.7" fill="#131716">
<text x="158.5" y="52.2">VCC_IO</text>
<text x="185.9" y="52.2">VCC_SD</text>
<text x="170.5" y="60">2</text>
<text x="177.8" y="60">3</text>
<text x="161.2" y="62.8" transform="rotate(-90 161.2 62.8)">1</text>
<text x="163.5" y="65.6">X5R</text>
<text x="189.1" y="64.6" transform="rotate(-90 189.1 64.6)">1</text>
<text x="200.2" y="64.6" transform="rotate(-90 200.2 64.6)">1</text>
<text x="148.3" y="71.1">1</text>
<text x="157.4" y="71.1">2</text>
<text x="161.2" y="68.2" transform="rotate(-90 161.2 68.2)">2</text>
<text x="163.5" y="67.4">10V</text>
<text x="172.4" y="66.3" transform="rotate(-90 172.4 66.3)">1</text>
<text x="174.6" y="69.3">SOT23</text>
<text x="191.3" y="71.1">0402_cc</text>
<text x="208" y="71.1">5%</text>
<text x="140.9" y="73.9" transform="rotate(-90 140.9 73.9)">1</text>
<text x="148.7" y="76.7">0402_cc</text>
<text x="154.2" y="74.8">5%</text>
<text x="189.1" y="75.6" transform="rotate(-90 189.1 75.6)">2</text>
<text x="200.2" y="73.7" transform="rotate(-90 200.2 73.7)">2</text>
<text x="202.4" y="73">0402_cc</text>
<text x="140.9" y="83" transform="rotate(-90 140.9 83)">2</text>
<text x="143.1" y="82.2">0402_cc</text>
<text x="148.7" y="80.4">5%</text>
<text x="211.3" y="88.7" transform="rotate(-90 211.3 88.7)">13</text>
<text x="220.6" y="88.7" transform="rotate(-90 220.6 88.7)">12</text>
<text x="63.6" y="94.8">VCC_SD</text>
<text x="105.5" y="93.3">2</text>
<text x="105.5" y="95.2">2</text>
<text x="120.9" y="93.4">0402_cc</text>
<text x="120.9" y="95.2">0402_cc</text>
<text x="200.2" y="95.2">2</text>
<text x="200.2" y="93.3">1</text>
<text x="96.4" y="100.8">1</text>
<text x="96.4" y="97.1">1</text>
<text x="105.5" y="100.8">2</text>
<text x="105.5" y="97.1">2</text>
<text x="120.9" y="100.8">0402_cc</text>
<text x="120.9" y="97.1">0402_cc</text>
<text x="200.2" y="97.1">3</text>
<text x="200.2" y="98.9">4</text>
<text x="200.2" y="100.8">5</text>
<text x="96.4" y="104.5">1</text>
<text x="96.4" y="106.3">1</text>
<text x="105.5" y="104.5">2</text>
<text x="105.5" y="106.3">2</text>
<text x="120.9" y="104.5">0402_cc</text>
<text x="120.9" y="106.3">0402_cc</text>
<text x="200.2" y="102.6">6</text>
<text x="200.2" y="104.5">7</text>
<text x="200.2" y="106.3">8</text>
<text x="96.4" y="108.2">1</text>
<text x="105.5" y="108.2">2</text>
<text x="114.9" y="112.8" transform="rotate(-90 114.9 112.8)">1</text>
<text x="120.9" y="108.2">0402_cc</text>
<text x="126" y="112.8" transform="rotate(-90 126 112.8)">1</text>
<text x="137.2" y="112.8" transform="rotate(-90 137.2 112.8)">1</text>
<text x="148.3" y="112.8" transform="rotate(-90 148.3 112.8)">1</text>
<text x="159.4" y="112.8" transform="rotate(-90 159.4 112.8)">1</text>
<text x="170.5" y="112.8" transform="rotate(-90 170.5 112.8)">1</text>
<text x="181.6" y="112.8" transform="rotate(-90 181.6 112.8)">1</text>
<text x="200.2" y="108.2">9</text>
<text x="226.5" y="108.2">T-FLASH-A</text>
<text x="66.7" y="116.5" transform="rotate(-90 66.7 116.5)">1</text>
<text x="68.9" y="119.3">X5R</text>
<text x="76" y="116.5" transform="rotate(-90 76 116.5)">1</text>
<text x="78.2" y="119.3">X5R</text>
<text x="117.1" y="119.3">0402_cc</text>
<text x="128.3" y="119.3">0402_cc</text>
<text x="139.4" y="119.3">0402_cc</text>
<text x="150.5" y="119.3">0402_cc</text>
<text x="161.6" y="119.3">0402_cc</text>
<text x="172.8" y="119.3">0402_cc</text>
<text x="183.9" y="119.3">0402_cc</text>
<text x="211.3" y="115.5" transform="rotate(-90 211.3 115.5)">10</text>
<text x="220.6" y="115.5" transform="rotate(-90 220.6 115.5)">11</text>
<text x="66.7" y="121.9" transform="rotate(-90 66.7 121.9)">2</text>
<text x="68.9" y="121.2">10V</text>
<text x="76" y="121.9" transform="rotate(-90 76 121.9)">2</text>
<text x="78.2" y="123">0603_cc</text>
<text x="78.2" y="121.2">10V</text>
<text x="114.9" y="123.8" transform="rotate(-90 114.9 123.8)">2</text>
<text x="126" y="123.8" transform="rotate(-90 126 123.8)">2</text>
<text x="137.2" y="123.8" transform="rotate(-90 137.2 123.8)">2</text>
<text x="148.3" y="123.8" transform="rotate(-90 148.3 123.8)">2</text>
<text x="159.4" y="123.8" transform="rotate(-90 159.4 123.8)">2</text>
<text x="170.5" y="123.8" transform="rotate(-90 170.5 123.8)">2</text>
<text x="181.6" y="123.8" transform="rotate(-90 181.6 123.8)">2</text>
<text x="219.1" y="173.1">Title</text>
<text x="226.5" y="178.6">Document</text>
<text x="235.3" y="178.6">Number</text>
<text x="280.3" y="178.6">Rev</text>
<text x="219.1" y="184.2">Date:</text>
<text x="221" y="180.5">B</text>
<text x="228.7" y="184.2">Wednesday, July 15, 2020</text>
<text x="256.2" y="184.2">Sheet</text>
<text x="265.5" y="184.2">8</text>
<text x="271" y="184.2">of</text>
<text x="276.6" y="184.2">13</text>
<text x="282.1" y="180.5">1.0</text>
</g>
<g font-size="1.7" fill="#ee3432">
<text x="61.5" y="58.9">SDMMC0_D2/JTAG_TCK</text>
<text x="61.5" y="57">SDMMC0_D1</text>
<text x="61.5" y="55.2">SDMMC0_D0</text>
<text x="61.5" y="64.4">SDMMC0_CMD</text>
<text x="61.5" y="60.7">SDMMC0_D3/JTAG_TMS</text>
<text x="61.5" y="68.1">SDMMC0_CLK</text>
<text x="61.5" y="71.8">SDMMC0_DET</text>
<text x="128.6" y="70.9">SDMMC0_PWREN</text>
<text x="61.5" y="77.4">SDMMC0_PWREN</text>
<text x="75.8" y="93.2">SDMMC0_D2/JTAG_TCK 1</text>
<text x="75.8" y="95">SDMMC0_D3/JTAG_TMS 1</text>
<text x="75.8" y="96.9">SDMMC0_CMD</text>
<text x="75.8" y="100.6">SDMMC0_CLK</text>
<text x="75.8" y="106.2">SDMMC0_D1</text>
<text x="75.8" y="104.3">SDMMC0_D0</text>
<text x="75.8" y="108">SDMMC0_DET</text>
</g>
<g font-size="1.7" fill="#383964">
<text x="163.5" y="61.8">C93</text>
<text x="163.5" y="63.7">100nF</text>
<text x="174.6" y="65.6">Q6</text>
<text x="163.5" y="69.3">0402_cc</text>
<text x="174.6" y="67.4">WPM2015-3/TR</text>
<text x="191.3" y="67.4">D26</text>
<text x="191.3" y="69.3">ESD5451N</text>
<text x="202.4" y="69.3">R76</text>
<text x="202.4" y="71.1">NC</text>
<text x="148.7" y="73">R77</text>
<text x="148.7" y="74.8">10K</text>
<text x="143.1" y="78.5">R78</text>
<text x="143.1" y="80.4">NC</text>
<text x="107.9" y="93.4">R79</text>
<text x="107.9" y="95.2">R80</text>
<text x="113.4" y="93.4">22R 5%</text>
<text x="113.4" y="95.2">22R 5%</text>
<text x="107.9" y="100.8">R82</text>
<text x="107.9" y="97.1">R81</text>
<text x="113.4" y="100.8">22R 5%</text>
<text x="113.4" y="97.1">22R 5%</text>
<text x="107.9" y="104.5">R83</text>
<text x="107.9" y="106.3">R84</text>
<text x="113.4" y="104.5">22R 5%</text>
<text x="113.4" y="106.3">22R 5%</text>
<text x="226.5" y="104.5">J16</text>
<text x="226.5" y="106.3">TF_SD_SOCKET</text>
<text x="107.9" y="108.2">R85</text>
<text x="113.4" y="108.2">22R 5%</text>
<text x="68.9" y="115.6">C94</text>
<text x="68.9" y="117.5">100nF</text>
<text x="78.2" y="115.6">C95</text>
<text x="78.2" y="117.5">10uF</text>
<text x="117.1" y="115.6">D27</text>
<text x="117.1" y="117.5">ESD5471X</text>
<text x="128.3" y="115.6">D28</text>
<text x="128.3" y="117.5">ESD5471X</text>
<text x="139.4" y="115.6">D29</text>
<text x="139.4" y="117.5">ESD5471X</text>
<text x="150.5" y="115.6">D30</text>
<text x="150.5" y="117.5">ESD5471X</text>
<text x="161.6" y="115.6">D31</text>
<text x="161.6" y="117.5">ESD5471X</text>
<text x="172.8" y="115.6">D32</text>
<text x="172.8" y="117.5">ESD5471X</text>
<text x="183.9" y="115.6">D33</text>
<text x="183.9" y="117.5">ESD5471X</text>
<text x="68.9" y="123">0402_cc</text>
</g>
<g font-size="1.7" fill="#2a4d82">
<text x="203.4" y="94.5">DATA2</text>
<text x="212.5" y="93.2" transform="rotate(-90 212.5 93.2)">G4</text>
<text x="221.7" y="93.2" transform="rotate(-90 221.7 93.2)">G3</text>
<text x="203.4" y="96.3">CD/DATA3</text>
<text x="203.4" y="98.2">CMD</text>
<text x="203.4" y="100.1">VDD</text>
<text x="203.4" y="101.9">CLK</text>
<text x="203.4" y="103.8">VSS</text>
<text x="203.4" y="105.6">DATA0</text>
<text x="203.4" y="107.5">DATA1</text>
<text x="203.4" y="109.3">CD</text>
<text x="212.5" y="111.3" transform="rotate(-90 212.5 111.3)">G1</text>
<text x="221.7" y="111.3" transform="rotate(-90 221.7 111.3)">G2</text>
</g>
<text font-size="1.6" fill="#131716" x="219.1" y="178.6">Size</text>
<g font-size="1.3" fill="#131716">
<text x="35.6" y="8">5</text>
<text x="91.2" y="8">4</text>
<text x="146.8" y="8">3</text>
<text x="202.4" y="8">2</text>
<text x="258" y="8">1</text>
<text x="6.4" y="31.7">D</text>
<text x="286.3" y="31.7">D</text>
<text x="6.4" y="75.7">C</text>
<text x="286.3" y="75.7">C</text>
<text x="6.4" y="119.7">B</text>
<text x="286.3" y="119.7">B</text>
<text x="6.4" y="163.7">A</text>
<text x="286.3" y="163.7">A</text>
<text x="35.6" y="186">5</text>
<text x="91.2" y="186">4</text>
<text x="146.8" y="186">3</text>
<text x="202.4" y="186">2</text>
<text x="258" y="186">1</text>
</g>
</svg>
